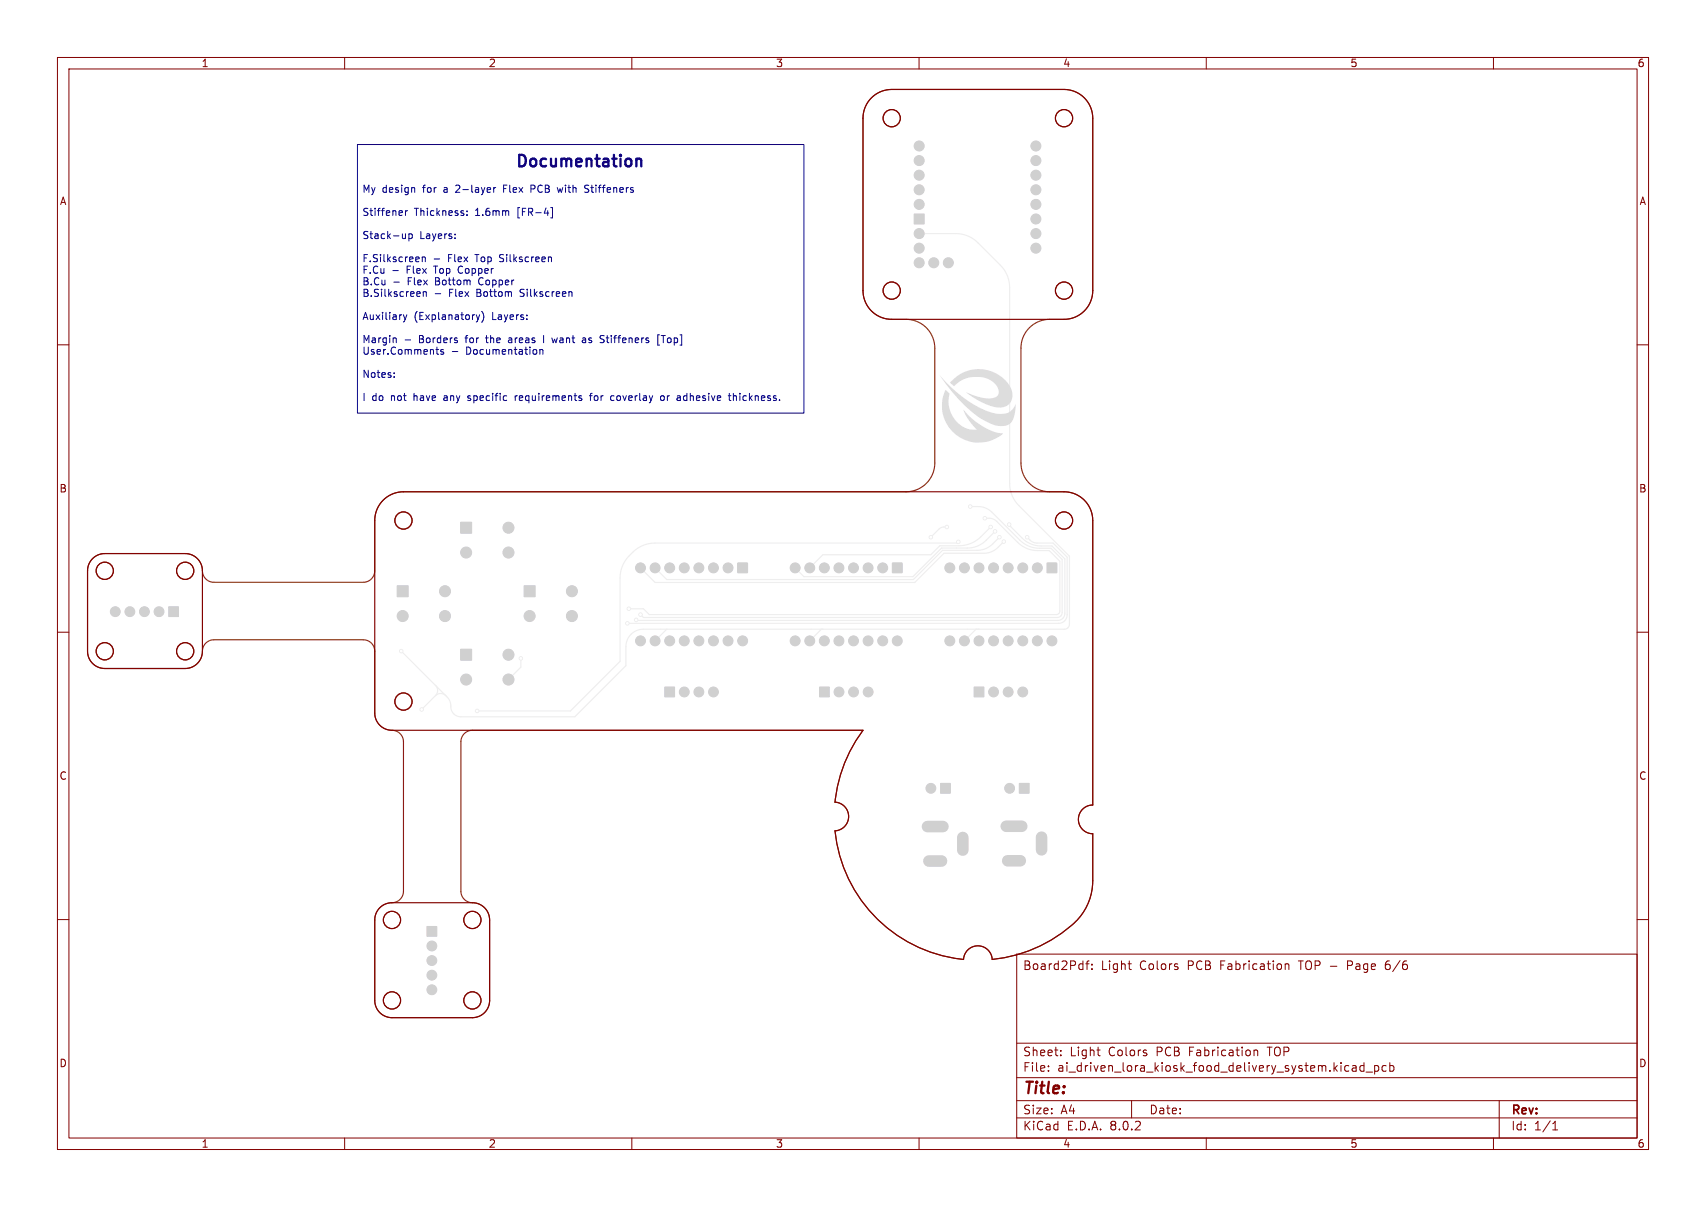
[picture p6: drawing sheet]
<svg xmlns="http://www.w3.org/2000/svg" width="297mm" height="210mm" viewBox="0 0 297 210" stroke-linecap="round" stroke-linejoin="round" font-family="sans-serif">
<g fill="#eee" stroke="#eee" stroke-width=".17">
<path d="M29.4 105.6h1.7v1.7h-1.7z"/>
<path d="M80.2 113h1.9v1.9h-1.9z"/>
<path d="M91.2 101.9h2v1.9h-2z"/>
<path d="M115.7 119.5h1.7v1.7h-1.7z"/>
<path d="M177.5 136.3h1.7v1.7h-1.7z"/>
<path d="M69.2 101.9h1.9v1.9h-1.9z"/>
<path d="M163.7 136.3h1.7v1.7h-1.7z"/>
<path d="M155.4 98h1.6v1.6h-1.6z"/>
<path d="M80.2 90.9h1.9v1.9h-1.9z"/>
<path d="M74.3 161.2h1.7v1.7h-1.7z"/>
<path d="M169.6 119.5h1.7v1.7h-1.7z"/>
<path d="M142.7 119.5h1.7v1.7h-1.7z"/>
<path d="M159.2 37.2h1.7v1.8h-1.7z"/>
<path d="M182.4 98h1.5v1.6h-1.5z"/>
<path d="M128.5 98h1.6v1.6h-1.6z"/>
<circle cx="27.7" cy="106.4" r=".85"/>
<circle cx="25.1" cy="106.4" r=".85"/>
<circle cx="22.6" cy="106.4" r=".85"/>
<circle cx="20.1" cy="106.4" r=".85"/>
<circle cx="81.2" cy="118.2" r=".95"/>
<circle cx="88.5" cy="118.2" r=".95"/>
<circle cx="88.5" cy="113.9" r=".95"/>
<circle cx="92.2" cy="107.2" r=".95"/>
<circle cx="99.6" cy="107.2" r=".95"/>
<circle cx="99.6" cy="102.9" r=".95"/>
<circle cx="119.1" cy="120.4" r=".85"/>
<circle cx="121.7" cy="120.4" r=".85"/>
<circle cx="124.2" cy="120.4" r=".85"/>
<circle cx="175.8" cy="137.2" r=".85"/>
<circle cx="70.1" cy="107.2" r=".95"/>
<circle cx="77.5" cy="107.2" r=".95"/>
<circle cx="77.5" cy="102.9" r=".95"/>
<circle cx="162.1" cy="137.2" r=".85"/>
<circle cx="153.7" cy="98.8" r=".76"/>
<circle cx="151.1" cy="98.8" r=".76"/>
<circle cx="148.6" cy="98.8" r=".76"/>
<circle cx="146" cy="98.8" r=".76"/>
<circle cx="143.5" cy="98.8" r=".76"/>
<circle cx="141" cy="98.8" r=".76"/>
<circle cx="138.4" cy="98.8" r=".76"/>
<circle cx="138.4" cy="111.5" r=".76"/>
<circle cx="141" cy="111.5" r=".76"/>
<circle cx="143.5" cy="111.5" r=".76"/>
<circle cx="146" cy="111.5" r=".76"/>
<circle cx="148.6" cy="111.5" r=".76"/>
<circle cx="151.1" cy="111.5" r=".76"/>
<circle cx="153.7" cy="111.5" r=".76"/>
<circle cx="156.2" cy="111.5" r=".76"/>
<circle cx="81.2" cy="96.1" r=".95"/>
<circle cx="88.5" cy="96.1" r=".95"/>
<circle cx="88.5" cy="91.8" r=".95"/>
<circle cx="75.2" cy="164.6" r=".85"/>
<circle cx="75.2" cy="167.1" r=".85"/>
<circle cx="75.2" cy="169.7" r=".85"/>
<circle cx="75.2" cy="172.2" r=".85"/>
<circle cx="173" cy="120.4" r=".85"/>
<circle cx="175.5" cy="120.4" r=".85"/>
<circle cx="178.1" cy="120.4" r=".85"/>
<circle cx="146.1" cy="120.4" r=".85"/>
<circle cx="148.6" cy="120.4" r=".85"/>
<circle cx="151.1" cy="120.4" r=".85"/>
<circle cx="160" cy="43.2" r=".86"/>
<circle cx="180.3" cy="43.2" r=".86"/>
<circle cx="180.3" cy="40.6" r=".86"/>
<circle cx="180.3" cy="27.9" r=".86"/>
<circle cx="180.3" cy="25.4" r=".86"/>
<circle cx="160" cy="30.5" r=".86"/>
<circle cx="160" cy="33" r=".86"/>
<circle cx="160" cy="35.6" r=".86"/>
<circle cx="180.3" cy="30.5" r=".86"/>
<circle cx="180.3" cy="33" r=".86"/>
<circle cx="180.3" cy="38.1" r=".86"/>
<circle cx="180.3" cy="35.6" r=".86"/>
<circle cx="160" cy="25.4" r=".86"/>
<circle cx="160" cy="27.9" r=".86"/>
<circle cx="162.6" cy="45.7" r=".86"/>
<circle cx="165.1" cy="45.7" r=".86"/>
<circle cx="160" cy="40.6" r=".86"/>
<circle cx="160" cy="45.7" r=".86"/>
<circle cx="180.6" cy="98.8" r=".77"/>
<circle cx="178.1" cy="98.8" r=".77"/>
<circle cx="175.5" cy="98.8" r=".77"/>
<circle cx="173" cy="98.8" r=".77"/>
<circle cx="170.4" cy="98.8" r=".77"/>
<circle cx="167.9" cy="98.8" r=".77"/>
<circle cx="165.4" cy="98.8" r=".76"/>
<circle cx="165.4" cy="111.5" r=".76"/>
<circle cx="167.9" cy="111.5" r=".77"/>
<circle cx="170.4" cy="111.5" r=".77"/>
<circle cx="173" cy="111.5" r=".77"/>
<circle cx="175.5" cy="111.5" r=".77"/>
<circle cx="178.1" cy="111.5" r=".77"/>
<circle cx="180.6" cy="111.5" r=".77"/>
<circle cx="183.1" cy="111.5" r=".77"/>
<circle cx="126.7" cy="98.8" r=".76"/>
<circle cx="124.2" cy="98.8" r=".76"/>
<circle cx="121.7" cy="98.8" r=".76"/>
<circle cx="119.1" cy="98.8" r=".76"/>
<circle cx="116.6" cy="98.8" r=".76"/>
<circle cx="114" cy="98.8" r=".76"/>
<circle cx="111.5" cy="98.8" r=".76"/>
<circle cx="111.5" cy="111.5" r=".76"/>
<circle cx="114" cy="111.5" r=".76"/>
<circle cx="116.6" cy="111.5" r=".76"/>
<circle cx="119.1" cy="111.5" r=".76"/>
<circle cx="121.7" cy="111.5" r=".76"/>
<circle cx="124.2" cy="111.5" r=".76"/>
<circle cx="126.7" cy="111.5" r=".76"/>
<circle cx="129.3" cy="111.5" r=".76"/>
</g>
<path d="M161.5 143.8h2.7M161.7 149.8h2.2M167.6 145.7v2.2M175.2 143.8h2.7M175.4 149.8h2.2M181.3 145.7v2.2" fill="none" stroke="#eee" stroke-width="2"/>
<g fill="#ececec" stroke="#ececec" stroke-width=".17">
<circle cx="162.1" cy="93.5" r=".3"/>
<circle cx="164.8" cy="91.7" r=".3"/>
<circle cx="109.2" cy="108.5" r=".3"/>
<circle cx="178.8" cy="93.5" r=".3"/>
<circle cx="90.7" cy="114.6" r=".3"/>
<circle cx="110.7" cy="107.9" r=".3"/>
<circle cx="175.7" cy="91.3" r=".3"/>
<circle cx="171.5" cy="90.2" r=".3"/>
<circle cx="109.5" cy="105.9" r=".3"/>
<circle cx="111.5" cy="106.9" r=".3"/>
<circle cx="168.9" cy="88.1" r=".3"/>
<circle cx="174.8" cy="94.2" r=".3"/>
<circle cx="73.4" cy="123.4" r=".3"/>
<circle cx="69.9" cy="113.3" r=".3"/>
<circle cx="174" cy="93.5" r=".3"/>
<circle cx="172.5" cy="91.7" r=".3"/>
<circle cx="173.2" cy="92.5" r=".3"/>
<circle cx="83.1" cy="123.7" r=".3"/>
<circle cx="166.8" cy="94.3" r=".3"/>
</g>
<g fill="none" stroke="#eee" stroke-width=".2">
<path d="M160 40.6h6.4a5.4 5.4 0 0 1 3.8 1.6l4 4a5.4 5.4 0 0 1 1.6 3.8v34.1a5.4 5.4 0 0 0 1.6 3.9l8.8 8.8v11.8a.87 .87 0 0 1-.9 .9h-73.3a3 3 0 0 0-3 3v3.3l-8.9 8.9h-19.9a1.88 1.88 0 0 1-1.7-2.3l-.3-.7-.3-.4-8.1-8M164.8 91.7l-1.1 .2-1.6 1.6M166.8 94.3l-.2 .2h-52.6a6.5 6.5 0 0 0-6.1 6.1v14.5l-8.6 8.6h-16.2M168.9 88.1h1.4a3.4 3.4 0 0 1 2.4 1l4.8 4.9a4.8 4.8 0 0 0 3.5 1.4h2l1.9 1.9v9.3a.87 .87 0 0 1-.9 .8h-72l-.5-.5M171.4 90.2h1.1l.8 .3 3.9 3.9a4.9 4.9 0 0 0 3.4 1.4h2.1l1.8 1.8v8.7a.62 .62 0 0 1-.6 .6h-70.9l-1-1h-2.5M172.5 91.7a11.3 11.3 0 0 1-2.8 2.5l-1.3 .6-1 .1-3.8 .1-1.5 1.5h-18.8l-2.3 2.3M173.2 92.5l-1.5 1.5a4.6 4.6 0 0 1-3.3 1.4h-4.5l-5 4.9h-18.9l-1.6-1.5M174 93.5l-1.2 1.1a3.9 3.9 0 0 1-2.7 1.2h-6l-5.1 5h-42.9l-2.1-2M174.8 94.2l-1.1 1.1a3.5 3.5 0 0 1-2.4 1h-7l-5 5h-45.3l-2.5-2.5M175.7 91.3l2.3 2.3a4.6 4.6 0 0 0 3.2 1.4h1.9l2.3 2.2v9.5a1.24 1.24 0 0 1-1.3 1.3h-73.4M178.8 93.5l.8 .7 .5 .2 3.2 .1 2.5 2.4v10.1a1.49 1.49 0 0 1-1.5 1.5h-75.1M75.8 119.3a1.26 1.26 0 0 1 0 1.7"/>
<path d="M90.7 114.6v1.5l-2.2 2.1M110.7 107.9l.1 .1M116.1 109.5l-2.1 2M143 109.5l-2 2M169.9 109.5l-2 2M75.8 121a1.26 1.26 0 0 1 1.8 0M75.8 121l-2.4 2.4"/>
</g>
<g fill="#fff" stroke="#fff" stroke-width=".17">
<circle cx="162.1" cy="93.5" r=".15"/>
<circle cx="164.8" cy="91.7" r=".15"/>
<circle cx="109.2" cy="108.5" r=".15"/>
<circle cx="178.8" cy="93.5" r=".15"/>
<circle cx="90.7" cy="114.6" r=".15"/>
<circle cx="110.7" cy="107.9" r=".15"/>
<circle cx="175.7" cy="91.3" r=".15"/>
<circle cx="171.4" cy="90.2" r=".15"/>
<circle cx="109.5" cy="105.9" r=".15"/>
<circle cx="111.5" cy="106.9" r=".15"/>
<circle cx="168.9" cy="88.1" r=".15"/>
<circle cx="174.8" cy="94.2" r=".15"/>
<circle cx="73.4" cy="123.4" r=".15"/>
<circle cx="69.8" cy="113.3" r=".15"/>
<circle cx="174" cy="93.5" r=".15"/>
<circle cx="172.5" cy="91.7" r=".15"/>
<circle cx="173.2" cy="92.5" r=".15"/>
<circle cx="83.1" cy="123.7" r=".15"/>
<circle cx="166.8" cy="94.3" r=".15"/>
<circle cx="30.2" cy="106.4" r=".5"/>
<circle cx="27.7" cy="106.4" r=".5"/>
<circle cx="25.1" cy="106.4" r=".5"/>
<circle cx="22.6" cy="106.4" r=".5"/>
<circle cx="20.1" cy="106.4" r=".5"/>
<circle cx="81.2" cy="113.9" r=".57"/>
<circle cx="81.2" cy="118.2" r=".57"/>
<circle cx="88.5" cy="118.2" r=".57"/>
<circle cx="88.5" cy="113.9" r=".57"/>
<circle cx="92.2" cy="102.9" r=".57"/>
<circle cx="92.2" cy="107.2" r=".57"/>
<circle cx="99.6" cy="107.2" r=".57"/>
<circle cx="99.6" cy="102.9" r=".57"/>
<circle cx="116.6" cy="120.4" r=".5"/>
<circle cx="119.1" cy="120.4" r=".5"/>
<circle cx="121.7" cy="120.4" r=".5"/>
<circle cx="124.2" cy="120.4" r=".5"/>
<circle cx="178.3" cy="137.2" r=".5"/>
<circle cx="175.8" cy="137.2" r=".5"/>
<circle cx="70.1" cy="102.9" r=".57"/>
<circle cx="70.1" cy="107.2" r=".57"/>
<circle cx="77.5" cy="107.2" r=".57"/>
<circle cx="77.5" cy="102.9" r=".57"/>
<circle cx="164.6" cy="137.2" r=".5"/>
<circle cx="162.1" cy="137.2" r=".5"/>
<circle cx="156.2" cy="98.8" r=".51"/>
<circle cx="153.7" cy="98.8" r=".51"/>
<circle cx="151.1" cy="98.8" r=".51"/>
<circle cx="148.6" cy="98.8" r=".51"/>
<circle cx="146" cy="98.8" r=".51"/>
<circle cx="143.5" cy="98.8" r=".51"/>
<circle cx="141" cy="98.8" r=".51"/>
<circle cx="138.4" cy="98.8" r=".51"/>
<circle cx="138.4" cy="111.5" r=".51"/>
<circle cx="141" cy="111.5" r=".51"/>
<circle cx="143.5" cy="111.5" r=".51"/>
<circle cx="146" cy="111.5" r=".51"/>
<circle cx="148.6" cy="111.5" r=".51"/>
<circle cx="151.1" cy="111.5" r=".51"/>
<circle cx="153.7" cy="111.5" r=".51"/>
<circle cx="156.2" cy="111.5" r=".51"/>
<circle cx="81.2" cy="91.8" r=".57"/>
<circle cx="81.2" cy="96.1" r=".57"/>
<circle cx="88.5" cy="96.1" r=".57"/>
<circle cx="88.5" cy="91.8" r=".57"/>
<circle cx="75.2" cy="162.1" r=".5"/>
<circle cx="75.2" cy="164.6" r=".5"/>
<circle cx="75.2" cy="167.1" r=".5"/>
<circle cx="75.2" cy="169.7" r=".5"/>
<circle cx="75.2" cy="172.2" r=".5"/>
<circle cx="170.4" cy="120.4" r=".5"/>
<circle cx="173" cy="120.4" r=".5"/>
<circle cx="175.5" cy="120.4" r=".5"/>
<circle cx="178.1" cy="120.4" r=".5"/>
<circle cx="143.5" cy="120.4" r=".5"/>
<circle cx="146.1" cy="120.4" r=".5"/>
<circle cx="148.6" cy="120.4" r=".5"/>
<circle cx="151.1" cy="120.4" r=".5"/>
<circle cx="160" cy="43.2" r=".51"/>
<circle cx="180.3" cy="43.2" r=".51"/>
<circle cx="180.3" cy="40.6" r=".51"/>
<circle cx="180.3" cy="27.9" r=".51"/>
<circle cx="180.3" cy="25.4" r=".51"/>
<circle cx="160" cy="30.5" r=".51"/>
<circle cx="160" cy="33" r=".51"/>
<circle cx="160" cy="35.6" r=".51"/>
<circle cx="180.3" cy="30.5" r=".51"/>
<circle cx="180.3" cy="33" r=".51"/>
<circle cx="180.3" cy="38.1" r=".51"/>
<circle cx="180.3" cy="35.6" r=".51"/>
<circle cx="160" cy="25.4" r=".51"/>
<circle cx="160" cy="27.9" r=".51"/>
<circle cx="160" cy="38.1" r=".51"/>
<circle cx="162.6" cy="45.7" r=".51"/>
<circle cx="165.1" cy="45.7" r=".51"/>
<circle cx="160" cy="40.6" r=".51"/>
<circle cx="160" cy="45.7" r=".51"/>
<circle cx="183.1" cy="98.8" r=".51"/>
<circle cx="180.6" cy="98.8" r=".51"/>
<circle cx="178.1" cy="98.8" r=".51"/>
<circle cx="175.5" cy="98.8" r=".51"/>
<circle cx="173" cy="98.8" r=".51"/>
<circle cx="170.4" cy="98.8" r=".51"/>
<circle cx="167.9" cy="98.8" r=".51"/>
<circle cx="165.4" cy="98.8" r=".51"/>
<circle cx="165.4" cy="111.5" r=".51"/>
<circle cx="167.9" cy="111.5" r=".51"/>
<circle cx="170.4" cy="111.5" r=".51"/>
<circle cx="173" cy="111.5" r=".51"/>
<circle cx="175.5" cy="111.5" r=".51"/>
<circle cx="178.1" cy="111.5" r=".51"/>
<circle cx="180.6" cy="111.5" r=".51"/>
<circle cx="183.1" cy="111.5" r=".51"/>
<circle cx="129.3" cy="98.8" r=".51"/>
<circle cx="126.7" cy="98.8" r=".51"/>
<circle cx="124.2" cy="98.8" r=".51"/>
<circle cx="121.7" cy="98.8" r=".51"/>
<circle cx="119.1" cy="98.8" r=".51"/>
<circle cx="116.6" cy="98.8" r=".51"/>
<circle cx="114" cy="98.8" r=".51"/>
<circle cx="111.5" cy="98.8" r=".51"/>
<circle cx="111.5" cy="111.5" r=".51"/>
<circle cx="114" cy="111.5" r=".51"/>
<circle cx="116.6" cy="111.5" r=".51"/>
<circle cx="119.1" cy="111.5" r=".51"/>
<circle cx="121.7" cy="111.5" r=".51"/>
<circle cx="124.2" cy="111.5" r=".51"/>
<circle cx="126.7" cy="111.5" r=".51"/>
<circle cx="129.3" cy="111.5" r=".51"/>
</g>
<path d="M161.5 143.8h2.7M161.7 149.8h2.2M167.6 145.7v2.2M175.2 143.8h2.7M175.4 149.8h2.2M181.3 145.7v2.2" fill="none" stroke="#fff" stroke-width=".8"/>
<g fill="#d0d0d0" stroke="#d0d0d0" stroke-width=".17">
<path d="M29.4 105.6h1.7v1.7h-1.7z"/>
<path d="M80.2 113h1.9v1.9h-1.9z"/>
<path d="M91.2 101.9h2v1.9h-2z"/>
<path d="M115.7 119.5h1.7v1.7h-1.7z"/>
<path d="M177.5 136.3h1.7v1.7h-1.7z"/>
<path d="M69.2 101.9h1.9v1.9h-1.9z"/>
<path d="M163.7 136.3h1.7v1.7h-1.7z"/>
<path d="M155.4 98h1.6v1.6h-1.6z"/>
<path d="M80.2 90.9h1.9v1.9h-1.9z"/>
<path d="M74.3 161.2h1.7v1.7h-1.7z"/>
<path d="M169.6 119.5h1.7v1.7h-1.7z"/>
<path d="M142.7 119.5h1.7v1.7h-1.7z"/>
<path d="M159.2 37.2h1.7v1.8h-1.7z"/>
<path d="M182.3 98h1.7v1.6h-1.7z"/>
<path d="M128.4 98h1.7v1.6h-1.7z"/>
<circle cx="27.7" cy="106.4" r=".85"/>
<circle cx="25.1" cy="106.4" r=".85"/>
<circle cx="22.6" cy="106.4" r=".85"/>
<circle cx="20.1" cy="106.4" r=".85"/>
<circle cx="81.2" cy="118.2" r=".95"/>
<circle cx="88.5" cy="118.2" r=".95"/>
<circle cx="88.5" cy="113.9" r=".95"/>
<circle cx="92.2" cy="107.2" r=".95"/>
<circle cx="99.6" cy="107.2" r=".95"/>
<circle cx="99.6" cy="102.9" r=".95"/>
<circle cx="119.1" cy="120.4" r=".85"/>
<circle cx="121.7" cy="120.4" r=".85"/>
<circle cx="124.2" cy="120.4" r=".85"/>
<circle cx="175.8" cy="137.2" r=".85"/>
<circle cx="70.1" cy="107.2" r=".95"/>
<circle cx="77.5" cy="107.2" r=".95"/>
<circle cx="77.5" cy="102.9" r=".95"/>
<circle cx="162.1" cy="137.2" r=".85"/>
<circle cx="153.7" cy="98.8" r=".87"/>
<circle cx="151.1" cy="98.8" r=".87"/>
<circle cx="148.6" cy="98.8" r=".87"/>
<circle cx="146" cy="98.8" r=".87"/>
<circle cx="143.5" cy="98.8" r=".87"/>
<circle cx="141" cy="98.8" r=".87"/>
<circle cx="138.4" cy="98.8" r=".87"/>
<circle cx="138.4" cy="111.5" r=".87"/>
<circle cx="141" cy="111.5" r=".87"/>
<circle cx="143.5" cy="111.5" r=".87"/>
<circle cx="146" cy="111.5" r=".87"/>
<circle cx="148.6" cy="111.5" r=".87"/>
<circle cx="151.1" cy="111.5" r=".87"/>
<circle cx="153.7" cy="111.5" r=".87"/>
<circle cx="156.2" cy="111.5" r=".87"/>
<circle cx="81.2" cy="96.1" r=".95"/>
<circle cx="88.5" cy="96.1" r=".95"/>
<circle cx="88.5" cy="91.8" r=".95"/>
<circle cx="75.2" cy="164.6" r=".85"/>
<circle cx="75.2" cy="167.1" r=".85"/>
<circle cx="75.2" cy="169.7" r=".85"/>
<circle cx="75.2" cy="172.2" r=".85"/>
<circle cx="173" cy="120.4" r=".85"/>
<circle cx="175.5" cy="120.4" r=".85"/>
<circle cx="178.1" cy="120.4" r=".85"/>
<circle cx="146.1" cy="120.4" r=".85"/>
<circle cx="148.6" cy="120.4" r=".85"/>
<circle cx="151.1" cy="120.4" r=".85"/>
<circle cx="160" cy="43.2" r=".86"/>
<circle cx="180.3" cy="43.2" r=".86"/>
<circle cx="180.3" cy="40.6" r=".86"/>
<circle cx="180.3" cy="27.9" r=".86"/>
<circle cx="180.3" cy="25.4" r=".86"/>
<circle cx="160" cy="30.5" r=".86"/>
<circle cx="160" cy="33" r=".86"/>
<circle cx="160" cy="35.6" r=".86"/>
<circle cx="180.3" cy="30.5" r=".86"/>
<circle cx="180.3" cy="33" r=".86"/>
<circle cx="180.3" cy="38.1" r=".86"/>
<circle cx="180.3" cy="35.6" r=".86"/>
<circle cx="160" cy="25.4" r=".86"/>
<circle cx="160" cy="27.9" r=".86"/>
<circle cx="162.6" cy="45.7" r=".86"/>
<circle cx="165.1" cy="45.7" r=".86"/>
<circle cx="160" cy="40.6" r=".86"/>
<circle cx="160" cy="45.7" r=".86"/>
<circle cx="180.6" cy="98.8" r=".87"/>
<circle cx="178.1" cy="98.8" r=".87"/>
<circle cx="175.5" cy="98.8" r=".87"/>
<circle cx="173" cy="98.8" r=".87"/>
<circle cx="170.4" cy="98.8" r=".87"/>
<circle cx="167.9" cy="98.8" r=".87"/>
<circle cx="165.4" cy="98.8" r=".87"/>
<circle cx="165.4" cy="111.5" r=".87"/>
<circle cx="167.9" cy="111.5" r=".87"/>
<circle cx="170.4" cy="111.5" r=".87"/>
<circle cx="173" cy="111.5" r=".87"/>
<circle cx="175.5" cy="111.5" r=".87"/>
<circle cx="178.1" cy="111.5" r=".87"/>
<circle cx="180.6" cy="111.5" r=".87"/>
<circle cx="183.1" cy="111.5" r=".87"/>
<circle cx="126.7" cy="98.8" r=".87"/>
<circle cx="124.2" cy="98.8" r=".87"/>
<circle cx="121.7" cy="98.8" r=".87"/>
<circle cx="119.1" cy="98.8" r=".87"/>
<circle cx="116.6" cy="98.8" r=".87"/>
<circle cx="114" cy="98.8" r=".87"/>
<circle cx="111.5" cy="98.8" r=".87"/>
<circle cx="111.5" cy="111.5" r=".87"/>
<circle cx="114" cy="111.5" r=".87"/>
<circle cx="116.6" cy="111.5" r=".87"/>
<circle cx="119.1" cy="111.5" r=".87"/>
<circle cx="121.7" cy="111.5" r=".87"/>
<circle cx="124.2" cy="111.5" r=".87"/>
<circle cx="126.7" cy="111.5" r=".87"/>
<circle cx="129.3" cy="111.5" r=".87"/>
</g>
<path d="M161.5 143.8h2.7M161.7 149.8h2.2M167.6 145.7v2.2M175.2 143.8h2.7M175.4 149.8h2.2M181.3 145.7v2.2" fill="none" stroke="#d0d0d0" stroke-width="2"/>
<g fill="#ddd">
<path d="M163.5 65.2a21.2 21.2 0 0 0 9.1 6.6 4 4 0 0 0 3.3-.2l.4-.4 .5-.9-.2 1.8a2.22 2.22 0 0 1-2.9 2 12.4 12.4 0 0 1-5.7-3.5 33.5 33.5 0 0 1-4.5-5.4z"/>
<path d="M165.4 66.6a6.4 6.4 0 0 1 10.7 1.2 2.26 2.26 0 0 1-.4 2.5 2.26 2.26 0 0 1-2.5 .5 13.2 13.2 0 0 1-5-2.5 9.1 9.1 0 0 0 4.6 1 1.17 1.17 0 0 0 1-.7 1.17 1.17 0 0 0-.2-1.3 4.6 4.6 0 0 0-5-1.6 4.8 4.8 0 0 0-2.5 1.5z"/>
<path d="M164.6 67.8l.7 .7a4.8 4.8 0 0 0 4.8 6.3 8.1 8.1 0 0 1-2.4-3.5h.1a11.3 11.3 0 0 0 6.5 4.1h.3a6.4 6.4 0 0 1-8.1 .3 6.4 6.4 0 0 1-1.9-7.9z"/>
</g>
<g fill="none" stroke="#804000" stroke-width=".2">
<path d="M16.1 97.2a3 3 0 0 1 2.1-.9h14.3a3.2 3.2 0 0 1 2.8 3.5l.2 .5 .5 .5 .4 .3 .7 .2h26.1a2 2 0 0 0 2-2l.1-9.2a5 5 0 0 1 4.9-4.5l88-.1a5 5 0 0 0 4.5-4.9v-20.5a5 5 0 0 0-5-4.5l-2.9-.1a5 5 0 0 1-4.6-4.9l.1-30.5a5 5 0 0 1 4.9-4.5h30.5a5 5 0 0 1 4.5 5v30.4a5 5 0 0 1-5 4.6h-2.9a5 5 0 0 0-4.6 5l.1 20.4a5 5 0 0 0 4.9 4.6h3a5 5 0 0 1 4.5 5v49.5h-.2a2.5 2.5 0 0 0-2.3 2.6 2.5 2.5 0 0 0 2.5 2.4v8.7a10 10 0 0 1-3.6 7.2 25 25 0 0 1-13.9 5.9 2.5 2.5 0 0 0-2.5-2.3 2.5 2.5 0 0 0-2.5 2.3 25 25 0 0 1-22.3-22.3 2.5 2.5 0 0 0 2.3-2.5 2.5 2.5 0 0 0-2.3-2.5 25 25 0 0 1 4.8-12.5h-68.1a2 2 0 0 0-1.9 2v26.1a2.16 2.16 0 0 0 2.6 1.9 3 3 0 0 1 2.4 3v14.2a3 3 0 0 1-3 2.8h-14.2a3 3 0 0 1-2.8-3l.1-14.3a3.2 3.2 0 0 1 3.5-2.8l.6-.3 .4-.4 .3-.6 .1-.5v-26.1a2.15 2.15 0 0 0-2.5-2.1 3 3 0 0 1-2.5-2.9v-11a2 2 0 0 0-2-1.8h-26.1a2.16 2.16 0 0 0-1.9 2.5 3 3 0 0 1-3 2.5h-14.2a3 3 0 0 1-2.8-3l.1-14.2a3 3 0 0 1 .8-1.9z"/>
<circle cx="155.2" cy="20.6" r="1.5"/>
<circle cx="185.2" cy="20.6" r="1.5"/>
<circle cx="155.2" cy="50.6" r="1.5"/>
<circle cx="185.2" cy="50.6" r="1.5"/>
<circle cx="18.2" cy="99.3" r="1.5"/>
<circle cx="32.2" cy="99.3" r="1.5"/>
<circle cx="70.2" cy="90.6" r="1.5"/>
<circle cx="185.2" cy="90.6" r="1.5"/>
<circle cx="18.2" cy="113.3" r="1.5"/>
<circle cx="32.2" cy="113.3" r="1.5"/>
<circle cx="70.2" cy="122.1" r="1.5"/>
<circle cx="68.2" cy="160.1" r="1.5"/>
<circle cx="68.2" cy="174.1" r="1.5"/>
<circle cx="82.2" cy="160.1" r="1.5"/>
<circle cx="82.2" cy="174.1" r="1.5"/>
</g>
<g fill="none" stroke="#00008a" stroke-width=".17">
<path d="M62.2 25.1h77.8v46.8h-77.8zM70.6 36.7v.8M70.9 36.7l-.3 .2M72.1 32.7l.1 .8M81.3 37.4v.1M81.3 36.7v.1M85.9 32.6v.9M86.3 32.6l-.4 .3M87.7 32.8h.4M88.3 32.2h-.6v1.3M92.4 32.9h.5M92.9 32.2h-.5v1.3"/>
<path d="M95.9 36.1h.3v1.8h-.3M97.3 33.5l.2-.6 .2 .6M102.5 32.3l-.5-.1-.2 .3 .1 .3 .5 .2v.3l-.1 .2-.5-.1M68.4 47.1h.9M68.6 49.1h.9M68.8 58.8l.2 .2v.6M70.2 54.8l.3 .8M70.5 55.6l-.3 .4M70.5 59.2h1M70.6 40.7v.8M70.6 41.4l-.4 .1M70.8 54.8l-.3 .8"/>
<path d="M71.2 40.7h.3l.3 .2-.1 .6h-.5M71.2 40.7v1.2M73.5 44.7v.8M73.5 44.8l.2-.1 .3 .1v.7M73.7 50.7v.9M73.7 50.9l.2-.2 .3 .1v.8M75.6 45.1h.9M75.8 51.1h.9M79.2 41.4v.1M79.2 40.7v.2M82.9 54.8l.3 .8M83.2 55.6l-.3 .4"/>
<path d="M83.5 54.8l-.3 .8M83.9 54.2a1.43 1.43 0 0 1 0 1.9M88.7 58.8l-.1 .1M88.7 59.2l-.2 .1 .2 .3M94.6 58.4v1.2M95.9 44.8l.1 .7M96.3 59.6l.2-.6 .3 .6M99.5 50.8l.1 .8M101.4 58.9h.5l.1 .7M101.4 59.6h.6M102 59.1l-.6 .1M104.9 59l.3 .3-.3 .3"/>
<path d="M105 58.4h.2M114.8 58.3h-.3v1.7h.3M115.1 58.4h.7M115.5 58.4v1.2M68.6 65.5v.2M68.6 64.9v.1M75.9 60.8h.5M76.1 61.5l.3 .1M77.2 60.9l-.3-.1-.2 .2 .1 .2 .4 .1v.3h-.5M78.7 61.2h1M81.4 69.6l.1 .1M81.6 68.9l-.2 .1 .2 .3"/>
<path d="M89.7 68.9v.8M90.1 68.9l-.4 .2M94 60.9l.2-.1 .3 .1v.7M94 60.8v.8M101.1 69.3l.2 .2-.2 .2M101.1 68.9h.1M102.6 68.9h.5M103.1 68.4l-.3 .2v1.1M106.4 68.9h.5M106.4 69.6h.5M115.1 69l.1-.1 .4 .1 .1 .5-.2 .1-.3 .1-.1-.1zM126.8 68.9h.5"/>
<path d="M127 69.6l.3 .1M127.7 69l.3-.1 .2 .1M127.7 68.4v1.3"/>
</g>
<path d="M110.8 27.6v1.3M110.8 27.8a.5 .5 0 0 1 .8 .1v1" fill="none" stroke="#00008a" stroke-width=".4"/>
<g fill="none" stroke="#830000" stroke-width=".17">
<path d="M10 10h277v190h-277zM12 12h273v186h-273zM60 10v2M110 10v2M160 10v2M210 10v2M260 10v2M10 60h2M285 60h2M10 110h2M285 110h2M10 160h2"/>
<path d="M285 160h2M177 166h108v32h-108zM189 167.7h.6M189.6 167.2l-.4 .2v1.3M190.1 168.6v.1M190.1 167.8v.1M196.4 167.7h.6M196.8 168.7h.2M223.7 167.8l.3-.1 .3 .1 .1 .9M223.7 167.7v1M234.6 168h.6M235.2 167.2h-.6v1.5"/>
<path d="M241.4 167.3a1.17 1.17 0 0 0-.1 1.3l.2 .1M241.5 167.8l-.3 .3M60 198v2M110 198v2M160 198v2M177 194.5h108M177 191.5h108M177 187.5h108M177 181.5h108M182.5 186.3v.1M182.5 185.5v.1M184.7 183.6v.1"/>
<path d="M184.7 182.8v.1M191 182.7h.5M191.4 183.7h.1M197 191.5v3M210 198v2M218.3 182.8l.2-.1 .4 .1 .1 .9M218.3 182.7v1M235.5 185.5h.5l.1 .9M236.1 185.8h-.5a.29 .29 0 0 0-.2 .3 .29 .29 0 0 0 .2 .3l.5-.1M237.5 185.5l-.5-.1-.3 .3v.4l.2 .2h.6M237.5 184.9v1.5M237.8 186.5h1.2"/>
<path d="M239.3 185.5l.4-.1 .3 .3v.4l-.1 .2h-.6M239.3 185.4v1.5M241.3 185.5l-.4-.1-.3 .3v.4l.1 .2h.6M242 185.5l.4-.1 .3 .3v.4l-.2 .2h-.5M242 184.9v1.5M260 198v2M261 191.5v6.5M270.3 196.6h.9M270.3 195.5l.4-.4v1.5"/>
</g>
<g fill="none" stroke="#830000" stroke-width=".2">
<path d="M151.7 17a5 5 0 0 1 3.5-1.4h30a5 5 0 0 1 5 5v30a5 5 0 0 1-5 5h-30a5 5 0 0 1-5-5v-30a5 5 0 0 1 1.5-3.6zM16.1 97.2a3 3 0 0 1 2.1-.9h14a3 3 0 0 1 3 3v14a3 3 0 0 1-3 3h-14a3 3 0 0 1-3-3v-14a3 3 0 0 1 .9-2.1zM66.7 87a5 5 0 0 1 3.5-1.4h115a5 5 0 0 1 5 5v49.5a2.5 2.5 0 0 0-2.5 2.5 2.5 2.5 0 0 0 2.5 2.5v8.1a10 10 0 0 1-3.6 7.8 25 25 0 0 1-13.9 5.9 2.5 2.5 0 0 0-2.5-2.3 2.5 2.5 0 0 0-2.5 2.3 25 25 0 0 1-22.3-22.3 2.5 2.5 0 0 0 2.3-2.5 2.5 2.5 0 0 0-2.3-2.5 25 25 0 0 1 4.8-12.5h-82a3 3 0 0 1-3-3v-33.5a5 5 0 0 1 1.5-3.6zM66.1 157.9a3 3 0 0 1 2.1-.8h14a3 3 0 0 1 3 3v14a3 3 0 0 1-3 3h-14a3 3 0 0 1-3-3v-14a3 3 0 0 1 .9-2.2z"/>
<circle cx="155.2" cy="20.6" r="1.5"/>
<circle cx="185.2" cy="20.6" r="1.5"/>
<circle cx="155.2" cy="50.6" r="1.5"/>
<circle cx="185.2" cy="50.6" r="1.5"/>
<circle cx="18.2" cy="99.3" r="1.5"/>
<circle cx="32.2" cy="99.3" r="1.5"/>
<circle cx="70.2" cy="90.6" r="1.5"/>
<circle cx="185.2" cy="90.6" r="1.5"/>
<circle cx="18.2" cy="113.3" r="1.5"/>
<circle cx="32.2" cy="113.3" r="1.5"/>
<circle cx="70.2" cy="122.1" r="1.5"/>
<circle cx="68.2" cy="160.1" r="1.5"/>
<circle cx="68.2" cy="174.1" r="1.5"/>
<circle cx="82.2" cy="160.1" r="1.5"/>
<circle cx="82.2" cy="174.1" r="1.5"/>
</g>
<text font-size="2.8" fill="#00008a" x="89.7" y="29.2">Documentation</text>
<text font-size="2.8" fill="#830000" x="178" y="190.9">Title:</text>
<g font-size="2.1" fill="#830000">
<text x="178" y="169">Board2Pdf:</text>
<text x="191.7" y="169">Light</text>
<text x="198.4" y="169">Colors</text>
<text x="206.9" y="169">PCB</text>
<text x="212.7" y="169">Fabrication</text>
<text x="226.5" y="169">TOP -</text>
<text x="235.2" y="169">Page</text>
<text x="242" y="169">6/6</text>
<text x="178" y="184">Sheet:</text>
<text x="186.2" y="184">Light</text>
<text x="193" y="184">Colors</text>
<text x="201.5" y="184">PCB</text>
<text x="207.2" y="184">Fabrication</text>
<text x="221.1" y="184">TOP</text>
<text x="178" y="186.7">File:</text>
<text x="184.1" y="186.7">ai_driven_lora_kiosk_food_delivery_system.kicad_pcb</text>
<text x="178" y="196.9">KiCad</text>
<text x="178" y="194.1">Size:</text>
<text x="184.7" y="194.1">A4</text>
<text x="185.7" y="196.9">E.D.A.</text>
<text x="193.3" y="196.9">8.0.2</text>
<text x="200" y="194.1">Date:</text>
<text x="263" y="194.3">Rev:</text>
<text x="263" y="196.9">Id:</text>
<text x="267.1" y="196.9">1/1</text>
</g>
<g font-size="1.8" fill="#830000">
<text x="35" y="11.9">1</text>
<text x="85" y="11.9">2</text>
<text x="135" y="11.9">3</text>
<text x="185" y="11.9">4</text>
<text x="235" y="11.9">5</text>
<text x="285" y="11.9">6</text>
<text x="10.3" y="35.9">A</text>
<text x="285.4" y="35.9">A</text>
<text x="10.3" y="85.9">B</text>
<text x="285.3" y="85.9">B</text>
<text x="10.3" y="135.9">C</text>
<text x="285.3" y="135.9">C</text>
<text x="10.3" y="185.9">D</text>
<text x="285.3" y="185.9">D</text>
<text x="35" y="199.9">1</text>
<text x="85" y="199.9">2</text>
<text x="135" y="199.9">3</text>
<text x="185" y="199.9">4</text>
<text x="235" y="199.9">5</text>
<text x="285" y="199.9">6</text>
</g>
<g font-size="1.7" fill="#00008a">
<text x="63" y="33.6">My design</text>
<text x="73.7" y="33.6">for</text>
<text x="77.5" y="33.6">a</text>
<text x="79.8" y="33.6">2-layer</text>
<text x="88.3" y="33.6">Flex</text>
<text x="93.2" y="33.6">PCB</text>
<text x="98.1" y="33.6">with</text>
<text x="103" y="33.6">Stiffeners</text>
<text x="63" y="37.7">Stiffener</text>
<text x="63" y="41.7">Stack-up</text>
<text x="72.1" y="37.7">Thickness:</text>
<text x="73.1" y="41.7">Layers:</text>
<text x="82.9" y="37.7">1.6mm</text>
<text x="90.3" y="37.7">[FR-4]</text>
<text x="63" y="45.7">F.Silkscreen</text>
<text x="63" y="47.7">F.Cu</text>
<text x="70.9" y="47.7">Flex</text>
<text x="75.9" y="47.7">Top</text>
<text x="78.1" y="45.7">Flex</text>
<text x="80.2" y="47.7">Copper</text>
<text x="83.1" y="45.7">Top</text>
<text x="87.4" y="45.7">Silkscreen</text>
<text x="63" y="49.7">B.Cu</text>
<text x="63" y="51.7">B.Silkscreen</text>
<text x="71.1" y="49.7">Flex</text>
<text x="76" y="49.7">Bottom</text>
<text x="78.3" y="51.7">Flex</text>
<text x="83.2" y="51.7">Bottom</text>
<text x="83.8" y="49.7">Copper</text>
<text x="91" y="51.7">Silkscreen</text>
<text x="63" y="55.8">Auxiliary</text>
<text x="63" y="59.8">Margin</text>
<text x="72.1" y="55.8">(Explanatory)</text>
<text x="73" y="59.8">Borders</text>
<text x="81.3" y="59.8">for</text>
<text x="85.1" y="59.8">the</text>
<text x="85.8" y="55.8">Layers:</text>
<text x="89.2" y="59.8">areas</text>
<text x="95.4" y="59.8">I</text>
<text x="97.2" y="59.8">want</text>
<text x="102.6" y="59.8">as</text>
<text x="105.9" y="59.8">Stiffeners</text>
<text x="116.1" y="59.8">[Top]</text>
<text x="63" y="61.8">User.Comments</text>
<text x="63" y="65.8">Notes:</text>
<text x="81.2" y="61.8">Documentation</text>
<text x="63" y="69.9">I</text>
<text x="64.7" y="69.9">do</text>
<text x="68.2" y="69.9">not</text>
<text x="72.3" y="69.9">have</text>
<text x="77.7" y="69.9">any</text>
<text x="82.1" y="69.9">specific</text>
<text x="90.5" y="69.9">requirements</text>
<text x="103.8" y="69.9">for</text>
<text x="107.6" y="69.9">coverlay</text>
<text x="116.5" y="69.9">or</text>
<text x="119.5" y="69.9">adhesive</text>
<text x="128.8" y="69.9">thickness.</text>
</g>
</svg>
